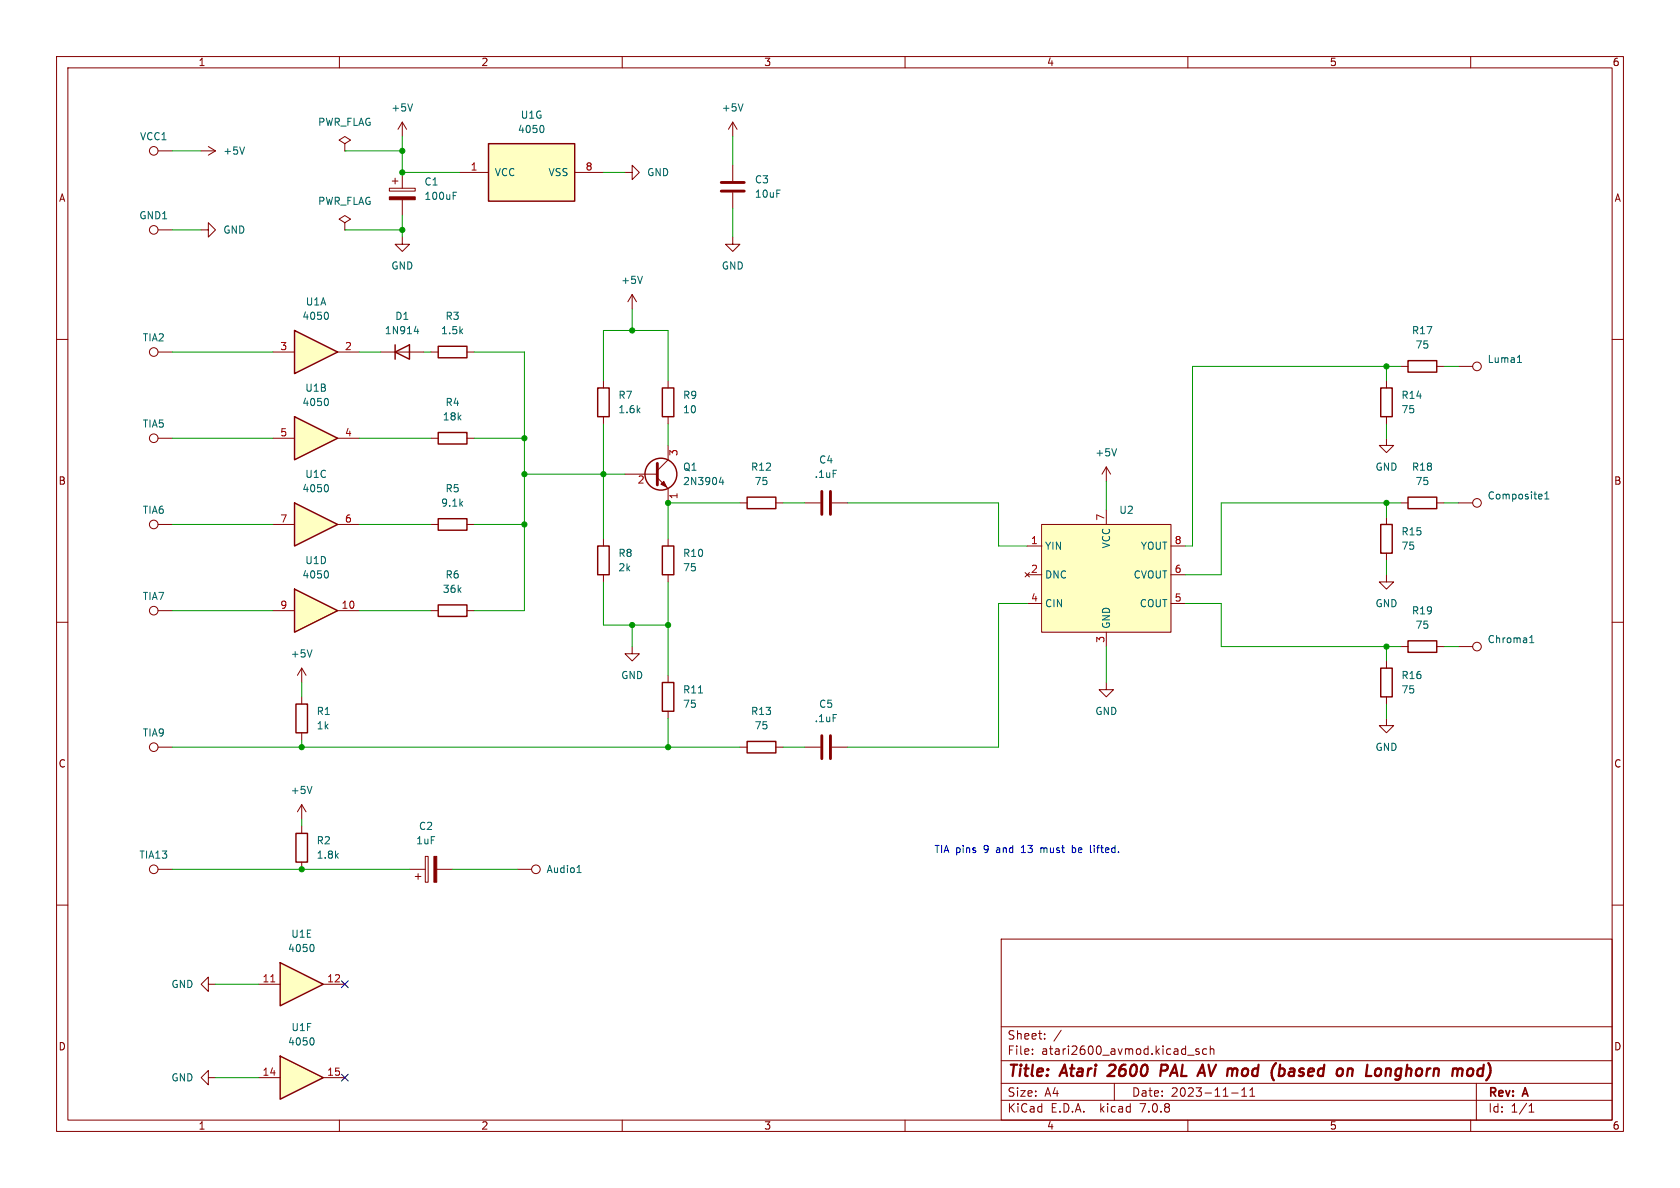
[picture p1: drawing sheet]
<svg xmlns="http://www.w3.org/2000/svg" width="297mm" height="210mm" viewBox="0 0 297 210" stroke-linecap="round" stroke-linejoin="round" font-family="sans-serif">
<g fill="none" stroke="#840000" stroke-width=".18">
<path d="M10 10h277v190h-277zM12 12h273v186h-273zM60 10v2M110 10v2M160 10v2M210 10v2M260 10v2M27.9 26.7h2.6M35.6 26.7h2.5M36.8 25.9l1.3 .8M38.1 26.7l-1.3 .7M61 39.4l1-.7-1-.6-1.1 .6 1.1 .7v1.2"/>
<path d="M61 25.4l1-.6-1-.7-1.1 .7 1.1 .6v1.3M61 26.7h.1M10 60h2M27.9 40.6h2.6M35.6 40.6h1.2v-1.2l1.3 1.2-1.3 1.3v-1.3M61 40.6h.1M285 60h2M27.9 77.5h2.6M27.9 62.2h2.6M67.3 62.2h7.6M76.2 77.5h1.3M76.2 62.2h1.3"/>
<path d="M82.5 77.5h1.3M82.5 62.2h1.3M27.9 92.7h2.6M76.2 92.7h1.3M82.5 92.7h1.3M245.1 91.4v1.3M245.1 97.8v1.3M257.8 88.9h2.5M10 110h2M111.8 114.3v1.3h1.2l-1.2 1.2-1.3-1.2h1.3M245.1 101.6v1.3h1.3l-1.3 1.2-1.3-1.2h1.3M245.1 116.8v1.3"/>
<path d="M247.6 114.3h1.3M254 114.3h1.3M285 110h2M53.3 123.2v1.3M53.3 129.5v1.3M245.1 123.2v1.3M10 160h2M285 160h2M177 166h108v32h-108zM60 198v2M110 198v2M160 198v2"/>
<path d="M177 194.5h108M177 191.5h108M177 187.5h108M177 181.5h108M182.5 186.3v.1M182.5 185.5v.1M184.7 183.6v.1M184.7 182.8v.1M187.6 182.1l-1.3 2M197 191.5v3M210 186.5h1.1M210 198v2"/>
<path d="M212 185.5l-.4-.1-.2 .2 .1 .2 .5 .2v.3h-.6M213.3 185.5l-.4-.1-.3 .3v.4l.1 .2h.6M214 185.5l.2-.1 .3 .1 .1 .9M214 184.9v1.5M217.7 193.2h1.2M219.5 193.8h.9M219.5 192.7l.5-.4v1.5M221 193.8h.8M221 192.7l.4-.4v1.5M260 198v2M261 191.5v6.5M270.3 196.6h.9"/>
<path d="M270.3 195.5l.4-.4v1.5"/>
<circle cx="27.2" cy="26.7" r=".76"/>
<circle cx="27.2" cy="40.6" r=".76"/>
<circle cx="27.2" cy="77.5" r=".76"/>
<circle cx="27.2" cy="62.2" r=".76"/>
<circle cx="27.2" cy="92.7" r=".76"/>
<circle cx="261.1" cy="88.9" r=".76"/>
</g>
<path d="M197.1 189.1l-1.3 1.1h1.2M206.1 188.2h-.7l-.3 2M206.2 189.2l-1 .1M225.6 187.9l-.1 .1M228.2 189.4a.4 .4 0 0 0-.4 .4 .4 .4 0 0 0 .3 .4M228.2 188.9l-.2 .1M238.9 188.9l.2 .3-.1 1M241.7 188.2l-.2 2M245.4 188.9l.4 .1 .1 .2-.1 1M262.2 189a.66 .66 0 0 0-1 .3v.5l.1 .3 .2 .1 .6-.1M262.3 188.2l-.2 2" fill="none" stroke="#840000" stroke-width=".4"/>
<path d="M69.8 62.2l2.6-1.2v2.5zM69.8 61v2.5M77.5 76.5h5v2h-5zM77.5 61.2h5v2h-5zM77.5 91.7h5v2h-5zM244.1 92.7h2v5.1h-2zM244.1 118.1h2v5.1h-2zM248.9 113.3h5.1v2h-5.1zM52.3 124.5h2.1v5h-2.1z" fill="none" stroke="#840000" stroke-width=".25"/>
<path d="M43.2 26l-.4 1.2M73.2 58.6h.8M73.8 58.2v.8M272.6 87.4v.3l-.6 .1M273.1 88.2h.7M273.1 87.3l.4-.4v1.3" fill="none" stroke="#006464" stroke-width=".18"/>
<path d="M52.1 58.4l7.6 3.8-7.6 3.8z" fill="#ffffc2"/>
<path d="M52.1 58.4l7.6 3.8-7.6 3.8z" fill="none" stroke="#840000" stroke-width=".25"/>
<path d="M48.3 62.2h3.8M59.7 62.2h3.8" fill="none" stroke="#840000" stroke-width=".18"/>
<path d="M57.8 55.2a.79 .79 0 0 1 0 1.3" fill="none" stroke="#006464" stroke-width=".18"/>
<path d="M52.1 73.7l7.6 3.8-7.6 3.8z" fill="#ffffc2"/>
<path d="M52.1 73.7l7.6 3.8-7.6 3.8zM117.1 96.5h2v5.1h-2zM117.1 120.7h2v5h-2zM132.1 131.1h5.1v2h-5.1zM52.3 147.3h2.1v5.1h-2.1z" fill="none" stroke="#840000" stroke-width=".25"/>
<g fill="none" stroke="#840000" stroke-width=".18">
<path d="M48.3 77.5h3.8M59.7 77.5h3.8M118.1 95.3v1.2M118.1 101.6v1.3M118.1 119.4v1.3M118.1 125.7v1.3M130.8 132.1h1.3M137.2 132.1h1.2M53.3 142.2v2.6M53.3 146.1v1.2M53.3 152.4v1.3M53.3 142.2l-.7 1.3"/>
<path d="M53.3 142.2l.8 1.3M72.4 153.7h2.8M73.4 154.9h1M73.9 154.4v1M75.2 151.4h.5v4.6h-.5zM77.2 153.7h2.8M91.4 153.7h2.6M36.8 174v-1.3l-1.2 1.3 1.2 1.3v-1.3h1.3"/>
<circle cx="94.7" cy="153.7" r=".76"/>
</g>
<path d="M57.8 70.4a.79 .79 0 0 1 0 1.3M55.2 139l-.5 1.3M123.5 122.5h.7M102 154.2h.7M102.3 153.2l.1-.2v1.2" fill="none" stroke="#006464" stroke-width=".18"/>
<path d="M76.7 151.4h.5v4.6h-.5z" fill="#840000" stroke="#840000" stroke-width=".18"/>
<path d="M49.5 186.7l7.6 3.8-7.6 3.8z" fill="#ffffc2"/>
<path d="M49.5 186.7l7.6 3.8-7.6 3.8z" fill="none" stroke="#840000" stroke-width=".25"/>
<path d="M36.8 190.5v-1.3l-1.2 1.3 1.2 1.3v-1.3h1.3M45.7 190.5h3.8M57.1 190.5h3.9" fill="none" stroke="#840000" stroke-width=".18"/>
<path d="M55.2 183.5a.79 .79 0 0 1 0 1.2" fill="none" stroke="#006464" stroke-width=".18"/>
<path d="M49.5 170.2l7.6 3.8-7.6 3.8z" fill="#ffffc2"/>
<path d="M105.7 96.5h2v5.1h-2zM77.5 106.9h5v2.1h-5zM49.5 170.2l7.6 3.8-7.6 3.8z" fill="none" stroke="#840000" stroke-width=".25"/>
<g fill="none" stroke="#840000" stroke-width=".18">
<path d="M245.1 77.5v1.2h1.3l-1.3 1.3-1.3-1.3h1.3M106.7 95.3v1.2M27.9 108h2.6M53.3 118.1l-.7 1.3M53.3 118.1v2.6M53.3 118.1l.8 1.3M76.2 108h1.3M82.5 108h1.3M106.7 101.6v1.3M257.8 114.3h2.5M27.9 132.1h2.6M27.9 153.7h2.6"/>
<path d="M45.7 174h3.8M57.1 174h3.9"/>
<circle cx="27.2" cy="107.9" r=".76"/>
<circle cx="261.1" cy="114.3" r=".76"/>
<circle cx="27.2" cy="132.1" r=".76"/>
<circle cx="27.2" cy="153.7" r=".76"/>
</g>
<path d="M47.9 173.6h.7" fill="none" stroke="#a90000" stroke-width=".18"/>
<path d="M55.2 114.9l-.5 1.2M270.4 113.6h.8M270.4 112.7l.4-.4v1.3M55.2 166.9a.79 .79 0 0 1 0 1.3" fill="none" stroke="#006464" stroke-width=".18"/>
<path d="M52.1 104.1l7.6 3.9-7.6 3.8z" fill="#ffffc2"/>
<path d="M105.7 68.6h2v5.1h-2zM117.1 68.6h2v5.1h-2zM248.9 87.9h5.1v2h-5.1zM52.1 104.1l7.6 3.9-7.6 3.8z" fill="none" stroke="#840000" stroke-width=".25"/>
<g fill="none" stroke="#840000" stroke-width=".18">
<path d="M129.5 21.6l-.7 1.3M129.5 21.6v2.5M129.5 21.6l.8 1.3M111.8 52.1l-.8 1.2M111.8 52.1v2.5M111.8 52.1l.7 1.2M106.7 67.3v1.3M106.7 73.7v1.2M118.1 67.3v1.3M118.1 73.7v1.2M181.6 96.5h2.5M184.1 92.7h22.9v19.1h-22.9z"/>
<path d="M195.6 90.2v2.5M207 96.5h2.5M247.6 88.9h1.3M254 88.9h1.3M48.3 108h3.8M59.7 108h3.8M181.2 101.2l.8 .8M181.6 101.6h2.5M181.6 106.7h2.5M182 101.2l-.8 .8M195.6 111.8v2.5M207 101.6h2.5"/>
<path d="M207 106.7h2.5"/>
</g>
<path d="M131.4 18.4l-.5 1.2M113.6 48.8l-.4 1.3M57.8 100.9a.79 .79 0 0 1 0 1.3" fill="none" stroke="#006464" stroke-width=".18"/>
<path d="M184.1 92.7h22.9v19.1h-22.9z" fill="#ffffc2" stroke="#ffffc2" stroke-width=".18"/>
<path d="M52.1 88.9l7.6 3.8-7.6 3.8z" fill="#ffffc2"/>
<g fill="none" stroke="#840000" stroke-width=".25">
<path d="M86.4 25.4h15.2v10.2h-15.2zM244.1 68.6h2v5.1h-2zM248.9 63.8h5.1v2h-5.1zM52.1 88.9l7.6 3.8-7.6 3.8zM132.1 87.9h5.1v2h-5.1z"/>
<circle cx="116.8" cy="83.8" r="2.82"/>
</g>
<g fill="none" stroke="#840000" stroke-width=".18">
<path d="M68.8 33.3h4.6v.5h-4.6zM69.3 32h1.1M69.8 31.5v1M71.1 21.6l-.7 1.3M71.1 21.6v2.5M71.1 30.5v2.8M71.1 35.3v2.8M71.1 21.6l.8 1.3M81.3 30.5h5.1M101.6 30.5h5.1M110.5 30.5h1.3v-1.3l1.2 1.3-1.2 1.3v-1.3M129.5 29.2v2.8"/>
<path d="M129.5 34v2.8M71.1 41.9v1.3h1.3l-1.3 1.3-1.3-1.3h1.3M129.5 41.9v1.3h1.3l-1.3 1.3-1.2-1.3h1.2M118.1 78.7v2.6l-1.9 1.9M245.1 67.3v1.3M245.1 73.7v1.2M247.6 64.8h1.3M254 64.8h1.3M257.8 64.8h2.5M48.3 92.7h3.8M59.7 92.7h3.8M110.5 83.8h5.7"/>
<path d="M116.2 84.5l1.9 1.9v2.5M130.8 88.9h1.3M137.2 88.9h1.2M142.2 88.9h2.8M147.1 88.9h2.8M195.6 82.6l-.8 1.2M195.6 82.6v2.5M195.6 82.6l.7 1.2M142.2 132.1h2.8M147.1 132.1h2.8M195.6 120.7v1.2h1.2l-1.2 1.3-1.3-1.3h1.3M245.1 127v1.3h1.3l-1.3 1.2-1.3-1.2h1.3"/>
<circle cx="261.1" cy="64.8" r=".76"/>
</g>
<path d="M72.9 18.4l-.4 1.2M80.1 34.6h.4M80.1 34h.6M95.9 22.2a.79 .79 0 0 1 0 1.2M197.4 79.3l-.4 1.3M268.3 64.1h.7M268.5 63l.1-.2v1.3M57.8 85.7a.79 .79 0 0 1 0 1.2M127.5 84.3l-.3 .9h.8M127.8 84.8v.9" fill="none" stroke="#006464" stroke-width=".18"/>
<path d="M127.5 33.8h4.1M127.5 32.3h4.1M116.2 81.9v3.8M145.3 86.9v4M146.8 86.9v4M145.3 130v4.1M146.8 130v4.1" fill="none" stroke="#840000" stroke-width=".51"/>
<path d="M86.4 25.4h15.2v10.2h-15.2z" fill="#ffffc2" stroke="#ffffc2" stroke-width=".18"/>
<g fill="#840000" stroke="#840000" stroke-width=".18">
<path d="M117.3 85.1l.6 1-1.1-.5z"/>
<path d="M68.8 34.8h4.6v.5h-4.6z"/>
</g>
<path d="M180.6 150.7h.7M180.7 149.7l-.1 .1M184 149.9v.8M184.2 149.9l-.2 .1M189.6 150.7h.3M189.6 149.4v1.3M189.9 149.9h-.3M192.8 150.7h.2" fill="none" stroke="#0000c2" stroke-width=".18"/>
<g fill="none" stroke="#009600" stroke-width=".18">
<path d="M30.5 26.7h5.1M61 26.7h10.1M71.1 24.1v6.4h10.2M71.1 38.1v3.8M106.7 30.5h3.8M129.5 24.1v5.1M129.5 36.8v5.1M30.5 40.6h5.1M61 40.6h10.1M111.8 54.6v3.8M30.5 77.5h17.8M30.5 62.2h17.8"/>
<path d="M63.5 77.5h12.7M63.5 62.2h3.8M74.9 62.2h1.3M83.8 77.5h8.9M83.8 62.2h8.9v45.8h-8.9M106.7 67.3v-8.9h11.4v8.9M106.7 74.9v20.4M118.1 74.9v3.8M245.1 64.8v2.5M245.1 74.9v2.6M247.6 64.8h-36.8v31.7h-1.3M255.3 64.8h2.5"/>
<path d="M30.5 92.7h17.8M63.5 92.7h12.7M83.8 92.7h8.9M92.7 83.8h17.8M130.8 88.9h-12.7v6.4M138.4 88.9h3.8M149.9 88.9h26.6v7.6h5.1M195.6 85.1v5.1M245.1 88.9v2.5M245.1 99.1v2.5M247.6 88.9h-31.7v12.7h-6.4M255.3 88.9h2.5"/>
<path d="M30.5 108h17.8M63.5 108h12.7M106.7 102.9v7.6h11.4M111.8 110.5v3.8M118.1 102.9v16.5M181.6 106.7h-5.1v25.4h-26.6M195.6 114.3v6.4M209.5 106.7h6.4v7.6h31.7M245.1 114.3v2.5M255.3 114.3h2.5M30.5 132.1h100.3M53.3 120.7v2.5"/>
<path d="M53.3 130.8v1.3M118.1 127v5.1M138.4 132.1h3.8M245.1 124.5v2.5M30.5 153.7h41.9M53.3 144.8v1.3M80 153.7h11.4M38.1 174h7.6M38.1 190.5h7.6"/>
</g>
<path d="M60.4 173.4l1.2 1.2M61.6 173.4l-1.2 1.2M60.4 189.9l1.2 1.2M61.6 189.9l-1.2 1.2" fill="none" stroke="#000084" stroke-width=".18"/>
<g fill="#009600" stroke="#009600" stroke-width=".18">
<circle cx="106.7" cy="83.8" r=".46"/>
<circle cx="118.1" cy="88.9" r=".46"/>
<circle cx="92.7" cy="77.5" r=".46"/>
<circle cx="111.8" cy="58.4" r=".46"/>
<circle cx="92.7" cy="83.8" r=".46"/>
<circle cx="92.7" cy="92.7" r=".46"/>
<circle cx="71.1" cy="30.5" r=".46"/>
<circle cx="71.1" cy="26.7" r=".46"/>
<circle cx="71.1" cy="40.6" r=".46"/>
<circle cx="118.1" cy="132.1" r=".46"/>
<circle cx="111.8" cy="110.5" r=".46"/>
<circle cx="53.3" cy="132.1" r=".46"/>
<circle cx="118.1" cy="110.5" r=".46"/>
<circle cx="53.3" cy="153.7" r=".46"/>
<circle cx="245.1" cy="64.8" r=".46"/>
<circle cx="245.1" cy="88.9" r=".46"/>
<circle cx="245.1" cy="114.3" r=".46"/>
</g>
<g font-size="2.8" fill="#840000">
<text x="178" y="190.9">Title:</text>
<text x="187.7" y="190.9">Atari</text>
<text x="196.8" y="190.9">2600</text>
<text x="206.8" y="190.9">PAL</text>
<text x="214.4" y="190.9">AV mod</text>
<text x="228.8" y="190.9">(based</text>
<text x="241.2" y="190.9">on</text>
<text x="247.2" y="190.9">Longhorn</text>
<text x="263.2" y="190.9">mod)</text>
</g>
<g font-size="2.1" fill="#840000">
<text x="178" y="184">Sheet:</text>
<text x="178" y="186.7">File:</text>
<text x="184.1" y="186.7">atari2600_avmod.kicad_sch</text>
<text x="178" y="196.9">KiCad</text>
<text x="178" y="194.1">Size:</text>
<text x="184.7" y="194.1">A4</text>
<text x="185.7" y="196.9">E.D.A.</text>
<text x="194.6" y="196.9">kicad</text>
<text x="200" y="194.1">Date:</text>
<text x="201.8" y="196.9">7.0.8</text>
<text x="207" y="194.1">2023-11-11</text>
<text x="263" y="194.3">Rev:</text>
<text x="263" y="196.9">Id:</text>
<text x="267.1" y="196.9">1/1</text>
<text x="269.4" y="194.3">A</text>
</g>
<g font-size="1.8" fill="#840000">
<text x="35" y="11.9">1</text>
<text x="85" y="11.9">2</text>
<text x="135" y="11.9">3</text>
<text x="185" y="11.9">4</text>
<text x="235" y="11.9">5</text>
<text x="285" y="11.9">6</text>
<text x="10.3" y="35.9">A</text>
<text x="285.3" y="35.9">A</text>
<text x="10.3" y="85.9">B</text>
<text x="285.3" y="85.9">B</text>
<text x="10.3" y="135.9">C</text>
<text x="285.3" y="135.9">C</text>
<text x="10.3" y="185.9">D</text>
<text x="285.3" y="185.9">D</text>
<text x="35" y="199.9">1</text>
<text x="85" y="199.9">2</text>
<text x="135" y="199.9">3</text>
<text x="185" y="199.9">4</text>
<text x="235" y="199.9">5</text>
<text x="285" y="199.9">6</text>
</g>
<g font-size="1.8" fill="#006464">
<text x="56.1" y="22.5">PWR_FLAG</text>
<text x="69.1" y="19.9">+5V</text>
<text x="91.5" y="23.7">4050</text>
<text x="92" y="21.2">U1G</text>
<text x="127.5" y="19.9">+5V</text>
<text x="24.7" y="25">VCC1</text>
<text x="39.4" y="27.5">+5V</text>
<text x="74.9" y="33">C1</text>
<text x="74.9" y="35.5">100uF</text>
<text x="87.4" y="31.3">VCC</text>
<text x="96.9" y="31.3">VSS</text>
<text x="114.3" y="31.3">GND</text>
<text x="133.4" y="32.6">C3</text>
<text x="133.4" y="35.2">10uF</text>
<text x="24.5" y="39">GND1</text>
<text x="39.4" y="41.5">GND</text>
<text x="56.1" y="36.4">PWR_FLAG</text>
<text x="69.1" y="47.9">GND</text>
<text x="127.5" y="47.9">GND</text>
<text x="109.7" y="50.4">+5V</text>
<text x="53.4" y="56.7">4050</text>
<text x="54" y="54.2">U1A</text>
<text x="67.9" y="59.3">1N914</text>
<text x="69.8" y="56.7">D1</text>
<text x="77.9" y="59.3">1.5k</text>
<text x="78.7" y="56.7">R3</text>
<text x="249.5" y="59.3">R17</text>
<text x="25.1" y="60.6">TIA2</text>
<text x="250.1" y="61.8">75</text>
<text x="262.9" y="64.4">Luma1</text>
<text x="53.4" y="72">4050</text>
<text x="53.9" y="69.4">U1B</text>
<text x="78.7" y="72">R4</text>
<text x="109.2" y="70.7">R7</text>
<text x="120.7" y="70.7">R9</text>
<text x="247.7" y="70.7">R14</text>
<text x="25.1" y="75.8">TIA5</text>
<text x="78.2" y="74.5">18k</text>
<text x="109.2" y="73.3">1.6k</text>
<text x="120.7" y="73.3">10</text>
<text x="247.7" y="73.3">75</text>
<text x="120.7" y="83.4">Q1</text>
<text x="132.7" y="83.4">R12</text>
<text x="144.7" y="82.1">C4</text>
<text x="193.5" y="80.9">+5V</text>
<text x="243.1" y="83.4">GND</text>
<text x="249.5" y="83.4">R18</text>
<text x="53.4" y="87.2">4050</text>
<text x="53.9" y="84.7">U1C</text>
<text x="77.9" y="89.8">9.1k</text>
<text x="78.7" y="87.2">R5</text>
<text x="120.7" y="86">2N3904</text>
<text x="133.3" y="86">75</text>
<text x="143.9" y="84.7">.1uF</text>
<text x="250.1" y="86">75</text>
<text x="262.9" y="88.5">Composite1</text>
<text x="25.1" y="91">TIA6</text>
<text x="197.8" y="91">U2</text>
<text x="247.7" y="94.8">R15</text>
<text x="53.9" y="99.9">U1D</text>
<text x="109.2" y="98.7">R8</text>
<text x="109.2" y="101.2">2k</text>
<text x="120.7" y="98.7">R10</text>
<text x="120.7" y="101.2">75</text>
<text x="184.7" y="97.4">YIN</text>
<text x="196.4" y="97" transform="rotate(-90 196.4 97)">VCC</text>
<text x="201.6" y="97.4">YOUT</text>
<text x="247.7" y="97.4">75</text>
<text x="25.1" y="106.3">TIA7</text>
<text x="53.4" y="102.5">4050</text>
<text x="78.2" y="105">36k</text>
<text x="78.7" y="102.5">R6</text>
<text x="184.7" y="102.5">DNC</text>
<text x="184.7" y="107.5">CIN</text>
<text x="200.3" y="102.5">CVOUT</text>
<text x="201.4" y="107.5">COUT</text>
<text x="243.1" y="107.5">GND</text>
<text x="196.4" y="111.3" transform="rotate(-90 196.4 111.3)">GND</text>
<text x="249.5" y="108.8">R19</text>
<text x="250.1" y="111.4">75</text>
<text x="262.9" y="113.9">Chroma1</text>
<text x="51.3" y="116.4">+5V</text>
<text x="109.7" y="120.2">GND</text>
<text x="120.7" y="122.8">R11</text>
<text x="120.7" y="125.3">75</text>
<text x="144.7" y="125.3">C5</text>
<text x="247.7" y="120.2">R16</text>
<text x="247.7" y="122.8">75</text>
<text x="25.1" y="130.4">TIA9</text>
<text x="55.9" y="126.6">R1</text>
<text x="55.9" y="129.1">1k</text>
<text x="132.7" y="126.6">R13</text>
<text x="133.3" y="129.1">75</text>
<text x="143.9" y="127.9">.1uF</text>
<text x="193.5" y="126.6">GND</text>
<text x="243.1" y="132.9">GND</text>
<text x="51.3" y="140.6">+5V</text>
<text x="55.9" y="149.5">R2</text>
<text x="73.5" y="149.5">1uF</text>
<text x="74" y="146.9">C2</text>
<text x="24.5" y="152">TIA13</text>
<text x="55.9" y="152">1.8k</text>
<text x="96.5" y="154.5">Audio1</text>
<text x="51.4" y="166">U1E</text>
<text x="50.8" y="168.5">4050</text>
<text x="30.2" y="174.9">GND</text>
<text x="50.8" y="185">4050</text>
<text x="51.4" y="182.5">U1F</text>
<text x="30.2" y="191.4">GND</text>
</g>
<g font-size="1.8" fill="#a90000">
<text x="83.1" y="30.2">1</text>
<text x="103.4" y="30.2">8</text>
<text x="49.5" y="62">3</text>
<text x="60.9" y="62">2</text>
<text x="49.5" y="77.2">5</text>
<text x="60.9" y="77.2">4</text>
<text x="120.1" y="80.7" transform="rotate(-90 120.1 80.7)">3</text>
<text x="112.6" y="85.8">2</text>
<text x="120.1" y="88.3" transform="rotate(-90 120.1 88.3)">1</text>
<text x="49.5" y="92.5">7</text>
<text x="60.9" y="92.5">6</text>
<text x="195.3" y="92.1" transform="rotate(-90 195.3 92.1)">7</text>
<text x="182.2" y="96.3">1</text>
<text x="182.2" y="101.3">2</text>
<text x="207.6" y="101.3">6</text>
<text x="207.6" y="96.3">8</text>
<text x="49.5" y="107.7">9</text>
<text x="60.3" y="107.7">10</text>
<text x="182.2" y="106.4">4</text>
<text x="207.6" y="106.4">5</text>
<text x="195.3" y="113.7" transform="rotate(-90 195.3 113.7)">3</text>
<text x="46.3" y="173.7">11</text>
<text x="57.7" y="173.7">12</text>
<text x="46.3" y="190.2">14</text>
<text x="57.7" y="190.2">15</text>
</g>
<g font-size="1.8" fill="#0000c2">
<text x="165.1" y="150.9">TIA pins</text>
<text x="174" y="150.9">9</text>
<text x="176.4" y="150.9">and</text>
<text x="181" y="150.9">13</text>
<text x="184.6" y="150.9">must</text>
<text x="190.4" y="150.9">be</text>
<text x="193.8" y="150.9">lifted.</text>
</g>
</svg>
